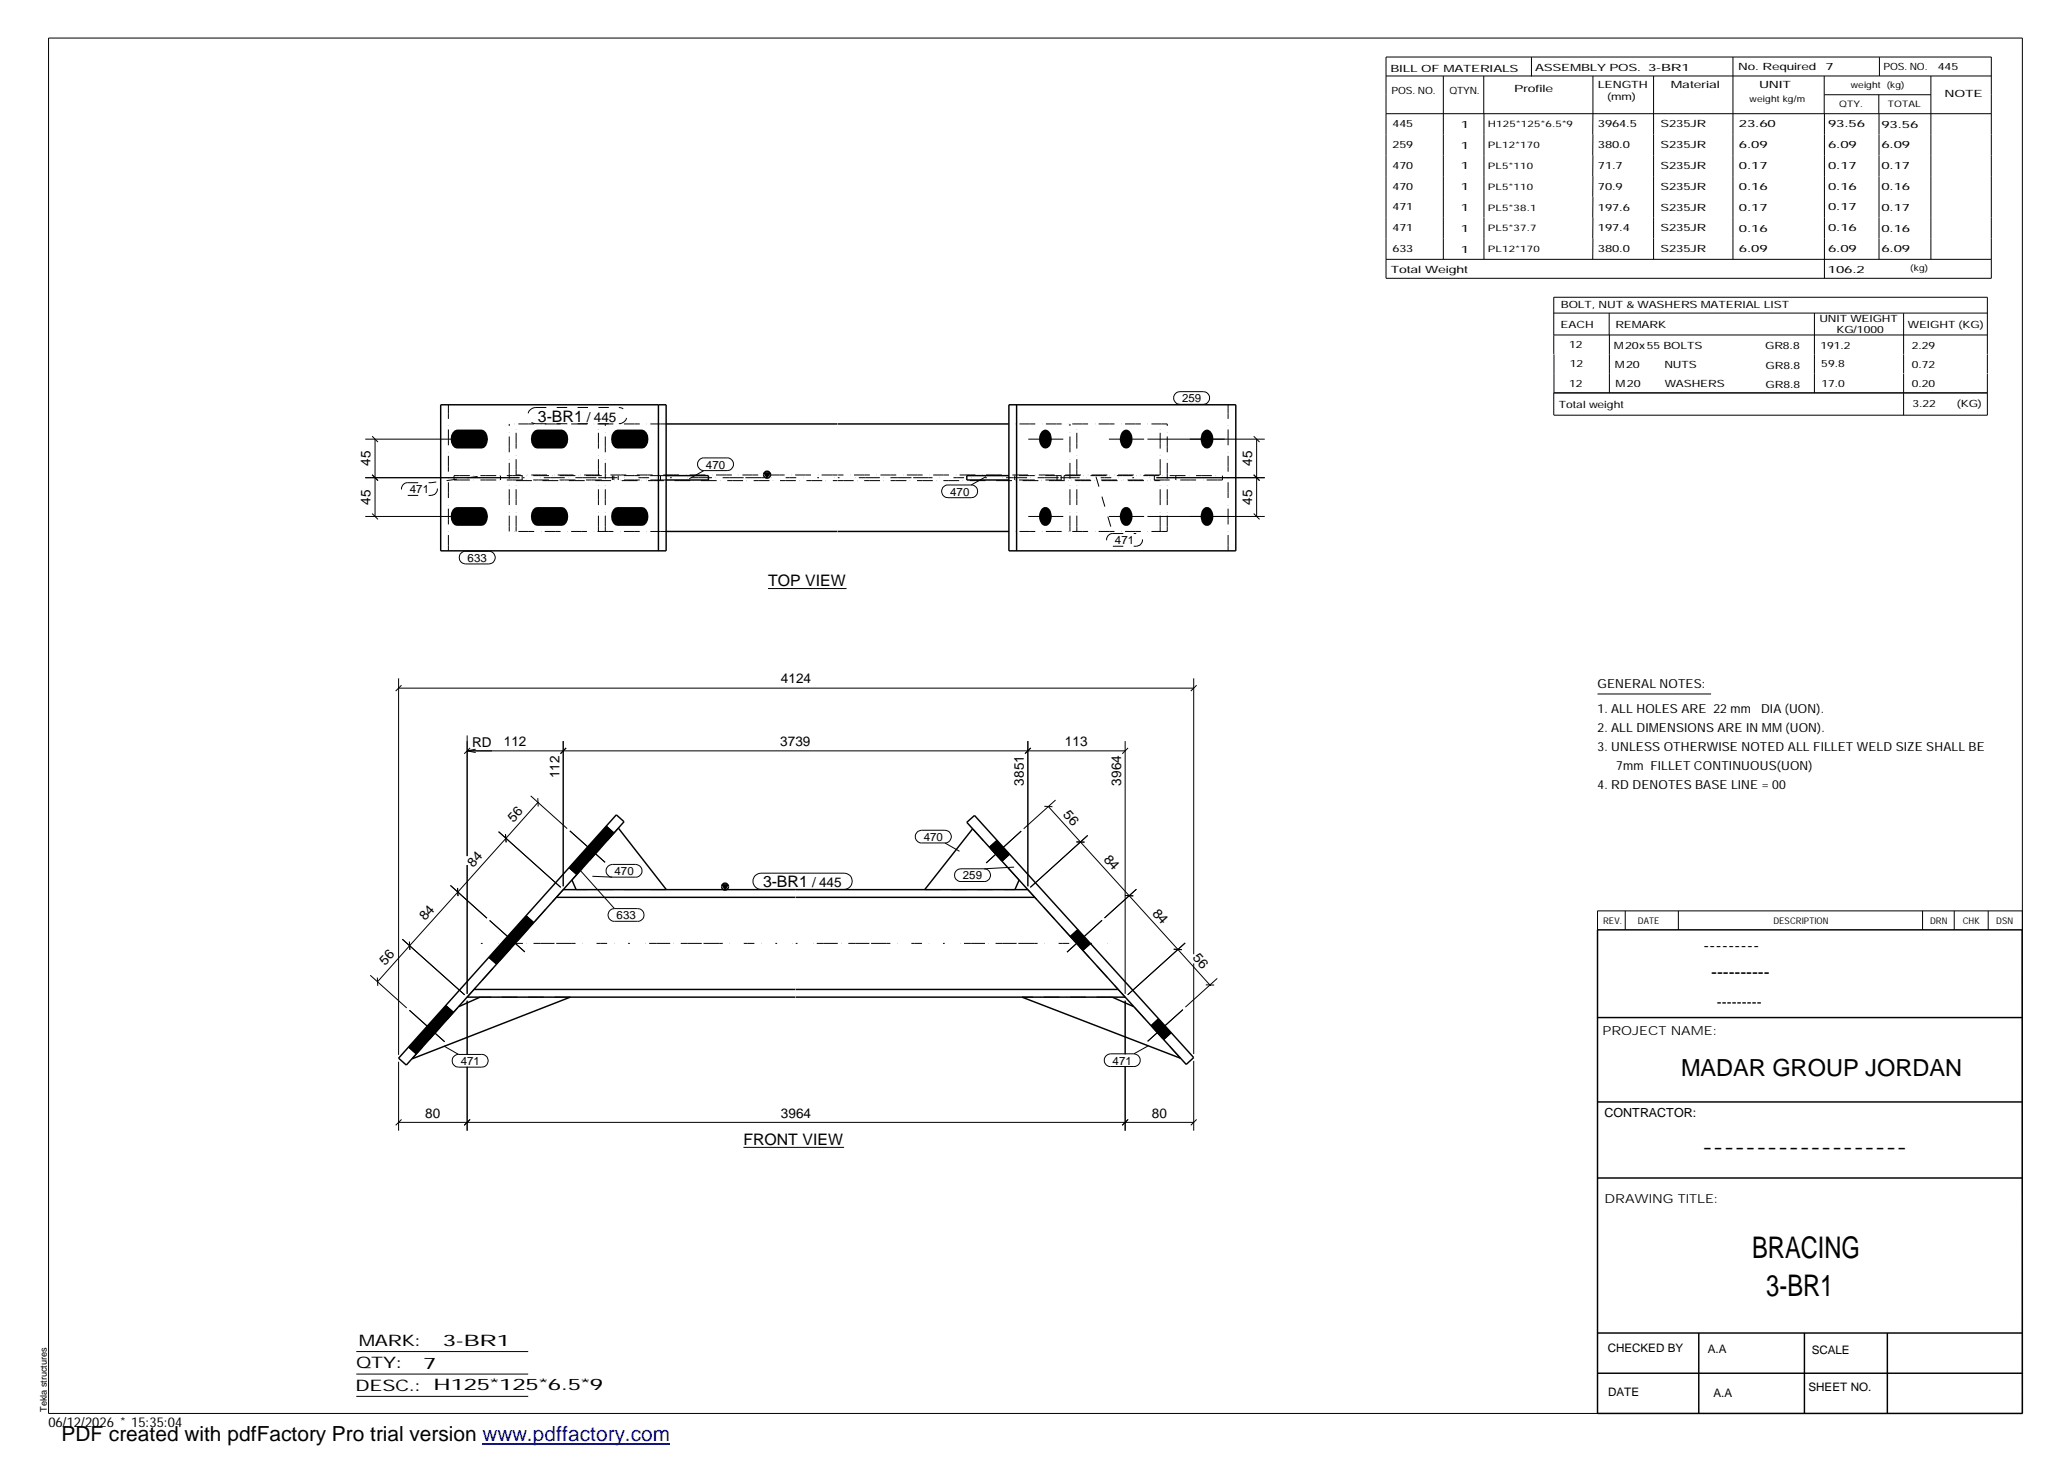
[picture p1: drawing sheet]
<svg xmlns="http://www.w3.org/2000/svg" width="420mm" height="297mm" viewBox="0 0 420 297" stroke-linecap="round" stroke-linejoin="round" font-family="sans-serif">
<g fill="none" stroke="#000" stroke-width=".2">
<path d="M9.9 7.7h401v279.5h-401zM281.6 11.6h123v44.9h-123zM281.6 15.4h123M293.2 15.4v37.3M301.5 15.4v7.7M311.1 11.6v3.9M323.6 15.4v16.2M336 15.4v37.3M352.1 11.6v41.1M370.6 15.4v7.7M370.7 19.2h21.6M381.7 19.2v3.9"/>
<path d="M381.8 11.6v3.8M392.3 15.4v37.3M281.6 23.1h123M301.5 23.1v29.6M323.6 31.6v4.2M323.6 35.8v4.2M370.7 23.1v33.4M381.8 23.1v29.6M281.6 52.7h123M323.6 40v8.5M323.6 48.5v4.2M315.7 68.1h88.1"/>
<path d="M315.7 71.9v-11.5h88.1v11.5M315.7 63.6h88.1M315.7 72v7.8M326.9 63.6v4.5M327 68.1v11.7M368.6 63.6v16.2M386.8 63.7v8.2M386.8 72v3.8M386.8 75.9v8.5M403.8 72v3.8M403.8 75.9v8.5h-88.1M403.8 79.8h-88.1v4.5"/>
<path d="M74.2 89.2h24.6M74.2 97.1h31.3M75.6 96.5l1.2 1.1M75.6 88.6l1.2 1.2M76.2 89.2v15.7M108 89.2h7.2M124.3 89.2h7.2M142.1 93.4l.6-.4h5a1.29 1.29 0 0 1 1.3 1.3 1.29 1.29 0 0 1-1.3 1.3h-4.7a1.29 1.29 0 0 1-1.2-.8 1.29 1.29 0 0 1 .3-1.4zM143 95.6l-3 1.7M191.5 99.1l.9-.6h4.9a1.29 1.29 0 0 1 1.3 1.3 1.29 1.29 0 0 1-1.3 1.3h-4.7a1.31 1.31 0 0 1-1.1-2zM200.3 96.8l-3 1.7M208.9 89.2h7.1"/>
<path d="M225.3 89.2h7.2M233.1 89.2h23.9M234.9 97.1h22.1M238.7 80.1l.3-.3 .7-.2h4.8a1.29 1.29 0 0 1 1.3 1.3 1.29 1.29 0 0 1-1.3 1.3h-4.8a1.31 1.31 0 0 1-1-2.1zM254.7 96.5l1.2 1.1M254.7 88.6l1.2 1.2M255.3 89.2v15.7M74.2 104.9h24.6M75.6 104.3l1.2 1.2M93.5 112.6l.9-.6h4.9a1.29 1.29 0 0 1 1.3 1.3 1.29 1.29 0 0 1-1.3 1.3h-4.7a1.31 1.31 0 0 1-1.1-2zM108 104.9h7.2M124.3 104.9h7.2"/>
<path d="M156 119.6h16M208.9 104.9h7.1M225.3 104.9h7.2M233.1 104.9h23.9M254.7 104.3l1.2 1.2M81 139.8h161.5M81 137.8v76.5M81.6 139.2l-1.2 1.2M242.5 137.8v56.1M243.1 139.2l-1.2 1.2M94.9 152.6h133.7M94.9 149.4v24.5"/>
<path d="M94.9 152.6l1.7 .3M95.5 152l-1.2 1.1M96.6 152.2l-1.7 .4M114 153.1l1-1.1-1.2 1.1M114.4 150.6v29.5M208.8 150.6v29.5M209.4 152l-1.2 1.1M228.6 150.6v51.3M229.2 152l-1.2 1.1M324.6 141h23M91.5 179.9l7.4 6.6M94.9 175.8v26.1"/>
<path d="M101.3 169l12.6 11.3M102.7 169.5l.1 1.6M107.8 161.7l7.4 6.6M109.3 162.2v1.7M109.3 163l-32.6 36.5M115.6 176.3l1.6 1.4M115.8 168.8l7.1 6.4M117.3 176.1l7.5 8.5M120.4 178l4 .2M123.2 167.8l1.6 1.4M123.5 176l.9-.4h4.8a1.29 1.29 0 0 1 1.3 1.3 1.29 1.29 0 0 1-1.3 1.3h-4.8a1.28 1.28 0 0 1-1.2-.8 1.28 1.28 0 0 1 .3-1.4zM153.5 177.9l.5-.4 .6-.1h16.9a1.65 1.65 0 0 1 1.6 1.7 1.65 1.65 0 0 1-1.6 1.6h-16.9a1.67 1.67 0 0 1-1.5-1 1.67 1.67 0 0 1 .4-1.8z"/>
<path d="M186.4 169.1l.8-.4h4.8a1.29 1.29 0 0 1 1.3 1.3 1.29 1.29 0 0 1-1.3 1.3h-4.8a1.28 1.28 0 0 1-1.2-.8 1.28 1.28 0 0 1 .4-1.4zM192 171.3l2.9 1.7M194.3 176.9l.4-.3 .5-.1h4.7a1.29 1.29 0 0 1 1.4 1.3 1.29 1.29 0 0 1-1.4 1.3h-4.7a1.28 1.28 0 0 1-1.2-.8 1.28 1.28 0 0 1 .3-1.4zM202.6 170.7l-1.6 1.4M205.1 173.6l-1.5 1.4M206 176.2l-6.1 .3M207.5 168.9l-7.1 6.4M212.2 163.8l1.6 .1M213 163.9l32.8 36.2M214.5 162.5l-6.5 5.9M218.7 171.1h1.6M221 169.7l-11.7 10.6"/>
<path d="M75.2 198.1l7.4 6.7M76.7 198.6l.1 1.7M81.7 190.8l12.7 11.3M83.2 191.3l.1 1.7M93 180.4v1.7M99.3 194.5l1.6 1.4M99.5 187l7.1 6.4M106.9 186l1.6 1.4M123.9 185l.4-.3 .5-.1h4.7a1.29 1.29 0 0 1 1.4 1.3 1.29 1.29 0 0 1-1.4 1.3h-4.7a1.31 1.31 0 0 1-1.1-.8 1.31 1.31 0 0 1 .2-1.4zM219 188.8l-1.6 1.5M221.6 191.7l-1.6 1.4M223.9 187l-7.1 6.4"/>
<path d="M228.6 181.9l1.7 .1M230.9 180.7l-6.5 5.8M238.5 192.9h1.6M240.8 191.6l-11.7 10.5M242.5 195.7v18.5M247.3 198.8l-6.5 5.8M330.2 185.1v3.8M341 185.1v3.8M390.6 185.1v3.8M397 185.1v3.8M403.9 185.1v3.8M410.9 185.1h-86.3v3.8"/>
<path d="M81 215.7v14M83 212.8l1.6 1.4M83.2 205.3l7.1 6.4M90.2 212.5l3 1.7M90.6 204.3l1.6 1.4M92.1 214.8l.8-.6h5a1.29 1.29 0 0 1 1.3 1.3 1.29 1.29 0 0 1-1.3 1.3h-4.7a1.31 1.31 0 0 1-1.1-2zM94.9 203.3v11M94.9 216.7v13M224.7 214.5l.9-.4h4.8a1.29 1.29 0 0 1 1.3 1.3 1.29 1.29 0 0 1-1.3 1.3h-4.8a1.28 1.28 0 0 1-1.2-.8 1.28 1.28 0 0 1 .3-1.4zM228.6 203.3v10.9M228.6 216.6v13.1M233.3 212.5l-2.9 1.6"/>
<path d="M235.4 207l-1.6 1.4M238 209.8l-1.6 1.4M240.3 205.1l-7.1 6.5M242.5 215.5v14.2M245 200.1h1.7M81 228h161.5M81.6 227.4l-1.2 1.2M95.5 227.4l-1.2 1.2M151 233.1h20.5M229.2 227.4l-1.2 1.2M243.1 227.4l-1.2 1.2M72.4 274.6h34.9"/>
<path d="M72.4 279.2h34.9M72.4 283.7h34.9"/>
</g>
<g fill="#000">
<path d="M155.3 96.1h1.1l-.6 1zM146.8 179.8h1.1l-.6 .9z"/>
<path d="M92.4 87.4l.4-.1h5.1a2.19 2.19 0 0 1 .4 3.7l-.4 .1h-5.1a1.69 1.69 0 0 1-1.2-1.9l.1-.7z" fill-rule="evenodd"/>
<path d="M108.2 87.9l.5-.5 .4-.1h5.1a2.15 2.15 0 0 1 .4 3.7l-.4 .1h-5.1a1.69 1.69 0 0 1-1.2-1.9v-.7z" fill-rule="evenodd"/>
<path d="M125 87.4l.4-.1h5.1a2.15 2.15 0 0 1 .4 3.7l-.4 .1h-5.1a1.69 1.69 0 0 1-1.2-1.9v-.7z" fill-rule="evenodd"/>
<path d="M211.7 87.6a1.25 1.25 0 0 1 1.4-.1 1.25 1.25 0 0 1 .6 1.3 1.83 1.83 0 0 1-1.3 2.3 2.05 2.05 0 0 1-.9-3.2z" fill-rule="evenodd"/>
<path d="M228.1 87.6a1.05 1.05 0 0 1 1.8 .5 2.24 2.24 0 0 1-.8 3 1.43 1.43 0 0 1-1.6-1.5l.1-1.1z" fill-rule="evenodd"/>
<path d="M244.5 87.6a1.05 1.05 0 0 1 1.8 .5 2.04 2.04 0 0 1-1.1 3 1.91 1.91 0 0 1-1.1-2.6z" fill-rule="evenodd"/>
<path d="M91.9 103.6l.5-.4 .4-.2h5.1a1.69 1.69 0 0 1 1.2 1.9 1.69 1.69 0 0 1-1.2 1.9h-5.1a1.88 1.88 0 0 1-1.1-2.6z" fill-rule="evenodd"/>
<path d="M108.2 103.6l.5-.4 .4-.2h5.1a1.88 1.88 0 0 1 1.2 2.6l-.3 .7-.5 .4-.4 .1h-5.1a1.88 1.88 0 0 1-1.2-2.6z" fill-rule="evenodd"/>
<path d="M124.5 103.6l.5-.4 .4-.2h5.1a1.88 1.88 0 0 1 1.2 2.6l-.3 .7-.5 .4-.4 .1h-5.1a1.88 1.88 0 0 1-1.2-2.6z" fill-rule="evenodd"/>
<path d="M211.7 103.3a1.16 1.16 0 0 1 1.2-.1 1.16 1.16 0 0 1 .7 1 2.25 2.25 0 0 1-1 2.6 1.43 1.43 0 0 1-1.5-1.5 2.62 2.62 0 0 1 .6-2z" fill-rule="evenodd"/>
<path d="M228.1 103.3a1.16 1.16 0 0 1 1.2-.1 1.16 1.16 0 0 1 .7 1 2.19 2.19 0 0 1-.9 2.6 1.62 1.62 0 0 1-1.6-1.9l.1-.7z" fill-rule="evenodd"/>
<path d="M244.5 103.3a1.17 1.17 0 0 1 1.2-.1 1.17 1.17 0 0 1 .7 1 2.19 2.19 0 0 1-.9 2.6 1.62 1.62 0 0 1-1.6-1.9l.2-1z" fill-rule="evenodd"/>
<path d="M123.2 167.8l1.6 1.4-7.6 8.5-1.6-1.4z" fill-rule="evenodd"/>
<path d="M123.2 167.8l1.6 1.4-7.6 8.5-1.6-1.4z" fill-rule="evenodd"/>
<path d="M201 172.1l1.6-1.4 2.5 2.9-1.5 1.4z" fill-rule="evenodd"/>
<path d="M201 172.1l1.6-1.4 2.5 2.9-1.5 1.4z" fill-rule="evenodd"/>
<path d="M106.9 186l1.6 1.4-7.6 8.5-1.6-1.4z" fill-rule="evenodd"/>
<path d="M106.9 186l1.6 1.4-7.6 8.5-1.6-1.4z" fill-rule="evenodd"/>
<path d="M217.4 190.3l1.6-1.5 2.6 2.9-1.6 1.4z" fill-rule="evenodd"/>
<path d="M217.4 190.3l1.6-1.5 2.6 2.9-1.6 1.4z" fill-rule="evenodd"/>
<path d="M90.6 204.3l1.6 1.4-7.6 8.5-1.6-1.4z" fill-rule="evenodd"/>
<path d="M90.6 204.3l1.6 1.4-7.6 8.5-1.6-1.4z" fill-rule="evenodd"/>
<path d="M233.8 208.4l1.6-1.4 2.6 2.8-1.6 1.4z" fill-rule="evenodd"/>
<path d="M233.8 208.4l1.6-1.4 2.6 2.8-1.6 1.4z" fill-rule="evenodd"/>
</g>
<g fill="none" stroke="#000" stroke-width=".3">
<path d="M89.5 82.2h45.8v29.7h-45.8zM133.8 82.2v29.7M135.3 86.1h34.8M135.3 96.6h8.6v.9h-8.6M155.3 96.1h1.1l-.6 1zM170.2 86.1h34.8M205 82.2h46.1v29.7h-46.1zM205 96.6h-8.6v.9h8.6M206.5 82.2v29.7M135.3 108h34.8M170.2 108h34.8M116.2 178.8l.9 1.9"/>
<path d="M125.2 165.6l1.6 1.3-44.3 49.5-1.5-1.4zM125.6 168.3l9.8 12.4M146.8 179.8h1.1l-.6 .9zM196.4 167.1l1.6-1.4 44.5 49.2-1.5 1.4zM197.6 168.4l-9.7 12.3M207.1 178.8l-.9 1.9M113 182.3h48.6M114.4 180.7h47.2M161.7 180.7h47.1M161.7 182.3h48.6M324.6 188.9h86.2l.1 98.3h-86.3zM94.9 202.6h66.7"/>
<path d="M96.3 201h65.3M97.5 202.6l-4.3 1.9M115.9 202.6l-32.2 12.5M161.7 202.6h66.9M161.7 201h65.5M207.6 202.6l32.2 12.4M226 202.6l4.4 1.9M324.6 206.7h86.3M324.6 239.3h86.3M324.6 223.9h86.3M324.6 270.8h86.3M324.6 279h86.3"/>
<path d="M345.1 270.8v16.4M366.6 270.8v16.4M383.5 270.8v16.4"/>
<circle cx="155.9" cy="96.4" r=".7"/>
<circle cx="147.3" cy="180.1" r=".7"/>
</g>
<g fill="none" stroke="#000" stroke-width=".2" stroke-dasharray="1.1 0 2.1 .7 0 1.4" stroke-linecap="butt">
<path d="M92.2 96.6v.9M92.2 97.5h32.2M92.2 96.6h32.2M101.7 97.5v-.9M104.9 97.6h65.2M104.9 96.5v-10.4M106.1 97.5v-.9M121.6 96.5v-10.4M124.4 97.5v-.9M124.7 97.5v-.9M125.6 97.5v-.9M134.2 97.5v-.9"/>
<path d="M135.3 86.1h-31.8M135.3 96.6h-10.6M135.3 97.5h-10.6M170.1 96.5h-65.2M170.2 97.6h65.5M206.2 97.5v-.9M214.8 97.5v-.9M215.6 96.6h-10.6M215.6 96.6v.9M215.6 97.5h-10.6M216.2 97.5v-.9M216.2 96.6h32.2"/>
<path d="M218.8 96.5v-10.4M234.5 97.5v-.9M235.7 96.5h-65.5M235.7 96.5v-10.4M237.2 86.1h-32.2M238.9 97.5v-.9M248.4 97.5h-32.2M248.4 97.5v-.9M91.1 111.9v-29.7M103.5 108v-21.9M104.9 108v-10.4M121.6 108v-10.4"/>
<path d="M123 108v-21.9M135.3 108h-31.8M217.4 108v-21.9M218.8 108v-10.4M235.7 108v-10.4M237.2 108h-32.2M237.2 108v-21.9M249.5 111.9v-29.7M116.2 178.8l9.4-10.5M207.1 178.8l-9.5-10.4M114.4 180.7l-19.5 21.9M135.4 180.7h-18.3"/>
<path d="M187.9 180.7h18.3M83.7 215.1l9.5-10.6M115.9 202.6h-18.4M226 202.6h-18.4M228.6 202.6l-19.8-21.9M239.8 215l-9.4-10.5"/>
</g>
<path d="M106.2 97.1h63.9M170.2 97.1h64M97.7 191.7h63.9M161.7 191.7h64" fill="none" stroke="#000" stroke-width=".2" stroke-dasharray=".4 3.2 0 .7 1.4 0 2.8 .7 0 1.4 1.4 0 2.8" stroke-linecap="butt"/>
<g fill="none" stroke="#000" stroke-width=".2" stroke-dasharray="2.1 2.1" stroke-linecap="butt">
<path d="M82.8 98.1h4.8M82.8 98.1a1.29 1.29 0 0 0-1.3 1.3 1.29 1.29 0 0 0 1.3 1.3M97 96.8l-9.4 1.3M108.9 86.1h16.8M108.9 82.8h16.8M108.9 82.8a1.65 1.65 0 0 0-1.7 1.6 1.65 1.65 0 0 0 1.7 1.7M125.7 86.1a1.65 1.65 0 0 0 1.7-1.7 1.65 1.65 0 0 0-1.7-1.6M222.7 96.8l3.4 11.6M82.8 100.7h4.8M87.6 100.7a1.29 1.29 0 0 0 1.3-1.3 1.29 1.29 0 0 0-1.3-1.3M226.1 111h4.7M226.1 108.4h4.7"/>
<path d="M226.1 108.4a1.29 1.29 0 0 0-1.3 1.3 1.29 1.29 0 0 0 1.3 1.3M230.8 111a1.29 1.29 0 0 0 1.3-1.3 1.29 1.29 0 0 0-1.3-1.3"/>
</g>
<path d="M98 293.3h38.2" fill="none" stroke="#00f" stroke-width=".3"/>
<g font-size="6.1">
<text x="356" y="255.5">BRACING</text>
<text x="358.9" y="263.3">3-BR1</text>
</g>
<text font-size="4.8" x="341.5" y="218.6">MADAR GROUP JORDAN</text>
<text font-size="4.2" x="12.5" y="292.7">PDF created with pdfFactory Pro trial version www.pdffactory.com</text>
<g font-size="3.6">
<text x="346.1" y="193.2">---------</text>
<text x="347.7" y="198.6">----------</text>
<text x="345.8" y="234.2">-------------------</text>
</g>
<g font-size="3.2">
<text x="109.3" y="85.7">3-BR1</text>
<text x="156" y="119">TOP VIEW</text>
<text x="155" y="180.3">3-BR1</text>
<text x="151" y="232.6">FRONT VIEW</text>
<text x="72.9" y="273.5">MARK:</text>
<text x="90" y="273.5">3-BR1</text>
<text x="72.4" y="278">QTY:</text>
<text x="86" y="278.1">7</text>
<text x="72.2" y="282.6">DESC.:</text>
<text x="88.1" y="282.4">H125*125*6.5*9</text>
</g>
<text font-size="3" x="348.8" y="204.5">---------</text>
<g font-size="2.8">
<text x="119.3" y="85.7">/ 445</text>
<text x="75.3" y="94.7" transform="rotate(-90 75.3 94.7)">45</text>
<text x="254.4" y="94.7" transform="rotate(-90 254.4 94.7)">45</text>
<text x="75.3" y="102.6" transform="rotate(-90 75.3 102.6)">45</text>
<text x="254.4" y="102.6" transform="rotate(-90 254.4 102.6)">45</text>
<text x="158.7" y="138.8">4124</text>
<text x="95.9" y="151.7">RD</text>
<text x="102.4" y="151.6">112</text>
<text x="158.5" y="151.6">3739</text>
<text x="216.4" y="151.6">113</text>
<text x="113.7" y="158.1" transform="rotate(-90 113.7 158.1)">112</text>
<text x="208" y="159.7" transform="rotate(-90 208 159.7)">3851</text>
<text x="227.8" y="159.7" transform="rotate(-90 227.8 159.7)">3964</text>
<text x="215.9" y="165.6" transform="rotate(48 215.9 165.6)">56</text>
<text x="224.1" y="174.7" transform="rotate(48 224.1 174.7)">84</text>
<text x="165" y="180.3">/ 445</text>
<text x="234" y="185.6" transform="rotate(48 234 185.6)">84</text>
<text x="242.2" y="194.7" transform="rotate(48 242.2 194.7)">56</text>
<text x="86.4" y="227.1">80</text>
<text x="158.7" y="227.1">3964</text>
<text x="234" y="227.1">80</text>
<text x="9.8" y="290">06/12/2026 * 15:35:04</text>
</g>
<g font-size="2.7">
<text x="104.3" y="167.2" transform="rotate(-48 104.3 167.2)">56</text>
<text x="96.1" y="176.3" transform="rotate(-48 96.1 176.3)">84</text>
<text x="86.4" y="187.2" transform="rotate(-48 86.4 187.2)">84</text>
<text x="78.2" y="196.3" transform="rotate(-48 78.2 196.3)">56</text>
</g>
<g font-size="2.5">
<text x="324.6" y="139.9">GENERAL NOTES:</text>
<text x="324.6" y="148.7">2. ALL DIMENSIONS ARE IN MM(UON).</text>
<text x="324.6" y="144.9">1. ALL HOLES ARE 22 mm</text>
<text x="357.8" y="144.9">DIA (UON).</text>
<text x="324.6" y="152.5">3. UNLESS OTHERWISE NOTED ALL FILLET WELD SIZE SHALL BE</text>
<text x="324.6" y="160.2">4. RD DENOTES BASE LINE = 00</text>
<text x="328.4" y="156.4">7mm FILLET CONTINUOUS(UON)</text>
<text x="325.6" y="210.3">PROJECT NAME:</text>
<text x="326" y="226.9">CONTRACTOR:</text>
<text x="326" y="244.4">DRAWING TITLE:</text>
</g>
<g font-size="2.4">
<text x="326.7" y="274.7">CHECKED BY</text>
<text x="347" y="275">A.A</text>
<text x="368.1" y="275.1">SCALE</text>
<text x="326.7" y="283.6">DATE</text>
<text x="348.1" y="283.9">A.A</text>
<text x="367.5" y="282.6">SHEET NO.</text>
</g>
<g font-size="2.3">
<text x="240.2" y="81.7">259</text>
<text x="143.4" y="95.2">470</text>
<text x="83.3" y="100.2">471</text>
<text x="193" y="100.7">470</text>
<text x="226.5" y="110.6">471</text>
<text x="95" y="114.2">633</text>
<text x="187.7" y="170.8">470</text>
<text x="124.8" y="177.8">470</text>
<text x="195.6" y="178.7">259</text>
<text x="125.3" y="186.8">633</text>
<text x="93.6" y="216.4">471</text>
<text x="226.1" y="216.3">471</text>
</g>
<g font-size="2">
<text x="282.5" y="14.6">BILL OF MATERIALS</text>
<text x="311.9" y="14.4">ASSEMBLY POS.</text>
<text x="324.6" y="17.9">LENGTH</text>
<text x="334.9" y="14.4">3-BR1</text>
<text x="339.5" y="17.9">Material</text>
<text x="353.1" y="14.2">No. Required</text>
<text x="357.4" y="17.9">UNIT</text>
<text x="370.9" y="14.2">7</text>
<text x="382.7" y="14.2">POS. NO.</text>
<text x="393.7" y="14.3">445</text>
<text x="282.7" y="19.1">POS. NO.</text>
<text x="294.5" y="19">QTYN.</text>
<text x="307.6" y="18.7">Profile</text>
<text x="326.5" y="20.4">(mm)</text>
<text x="395.1" y="19.6">NOTE</text>
<text x="282.9" y="25.8">445</text>
<text x="296.8" y="26">1</text>
<text x="324.7" y="25.9">3964.5</text>
<text x="337.4" y="25.9">S235JR</text>
<text x="353.3" y="25.9">23.60</text>
<text x="371.4" y="25.9">93.56</text>
<text x="382.3" y="25.9">93.56</text>
<text x="282.9" y="30">259</text>
<text x="282.9" y="34.3">470</text>
<text x="296.8" y="30.2">1</text>
<text x="296.8" y="34.4">1</text>
<text x="324.7" y="30.1">380.0</text>
<text x="324.7" y="34.4">71.7</text>
<text x="337.4" y="30.1">S235JR</text>
<text x="337.4" y="34.3">S235JR</text>
<text x="353.3" y="30.1">6.09</text>
<text x="353.3" y="34.4">0.17</text>
<text x="371.4" y="30.1">6.09</text>
<text x="371.4" y="34.3">0.17</text>
<text x="382.3" y="30.2">6.09</text>
<text x="382.3" y="34.4">0.17</text>
<text x="282.9" y="38.5">470</text>
<text x="296.8" y="38.6">1</text>
<text x="324.7" y="38.6">70.9</text>
<text x="337.4" y="38.6">S235JR</text>
<text x="353.3" y="38.6">0.16</text>
<text x="371.4" y="38.6">0.16</text>
<text x="382.3" y="38.6">0.16</text>
<text x="282.9" y="42.7">471</text>
<text x="282.9" y="46.9">471</text>
<text x="296.8" y="42.9">1</text>
<text x="296.8" y="47.1">1</text>
<text x="324.7" y="42.8">197.6</text>
<text x="324.7" y="47">197.4</text>
<text x="337.4" y="42.8">S235JR</text>
<text x="337.4" y="47">S235JR</text>
<text x="353.3" y="42.8">0.17</text>
<text x="353.3" y="47.1">0.16</text>
<text x="371.4" y="42.7">0.17</text>
<text x="371.4" y="47">0.16</text>
<text x="382.3" y="42.9">0.17</text>
<text x="382.3" y="47.1">0.16</text>
<text x="282.9" y="51.2">633</text>
<text x="296.8" y="51.3">1</text>
<text x="324.7" y="51.3">380.0</text>
<text x="337.4" y="51.2">S235JR</text>
<text x="353.3" y="51.3">6.09</text>
<text x="371.4" y="51.2">6.09</text>
<text x="382.3" y="51.3">6.09</text>
<text x="282.6" y="55.5">Total Weight</text>
<text x="371.4" y="55.4">106.2</text>
<text x="317.1" y="62.6">BOLT, NUT &amp; WASHERS MATERIAL LIST</text>
<text x="369.7" y="65.4">UNIT WEIGHT</text>
<text x="317.1" y="66.7">EACH</text>
<text x="318.8" y="70.8">12</text>
<text x="327.9" y="70.9">M20x55 BOLTS</text>
<text x="328.2" y="66.6">REMARK</text>
<text x="358.6" y="71">GR8.8</text>
<text x="369.9" y="70.9">191.2</text>
<text x="373.1" y="67.6">KG/1000</text>
<text x="387.6" y="66.6">WEIGHT (KG)</text>
<text x="388.4" y="70.8">2.29</text>
<text x="318.9" y="74.6">12</text>
<text x="328.1" y="74.7">M20</text>
<text x="338.2" y="74.7">NUTS</text>
<text x="358.7" y="75">GR8.8</text>
<text x="370" y="74.7">59.8</text>
<text x="388.4" y="74.7">0.72</text>
<text x="316.7" y="82.9">Total weight</text>
<text x="318.8" y="78.7">12</text>
<text x="328.3" y="78.7">M20</text>
<text x="338.2" y="78.7">WASHERS</text>
<text x="358.7" y="78.9">GR8.8</text>
<text x="370.1" y="78.6">17.0</text>
<text x="388.4" y="78.7">0.20</text>
<text x="388.6" y="82.7">3.22</text>
<text x="397.6" y="82.6">(KG)</text>
</g>
<g font-size="1.9">
<text x="325.7" y="187.8">REV.</text>
<text x="332.8" y="187.6">DATE</text>
<text x="360.3" y="187.7">DESCRIPTION</text>
<text x="392.1" y="187.6">DRN</text>
<text x="398.8" y="187.6">CHK</text>
<text x="405.6" y="187.7">DSN</text>
<text x="9.5" y="286.8" transform="rotate(-90 9.5 286.8)">Tekla structures</text>
</g>
<g font-size="1.8">
<text x="376" y="17.9">weight (kg)</text>
<text x="355.5" y="20.7">weightkg/m</text>
<text x="373.6" y="21.7">QTY.</text>
<text x="383.5" y="21.8">TOTAL</text>
<text x="302.3" y="25.9">H125*125*6.5*9</text>
<text x="302.3" y="30.1">PL12*170</text>
<text x="302.3" y="34.3">PL5*110</text>
<text x="302.3" y="38.6">PL5*110</text>
<text x="302.3" y="42.8">PL5*38.1</text>
<text x="302.3" y="47">PL5*37.7</text>
<text x="302.3" y="51.3">PL12*170</text>
<text x="388.1" y="55.1">(kg)</text>
</g>
</svg>
